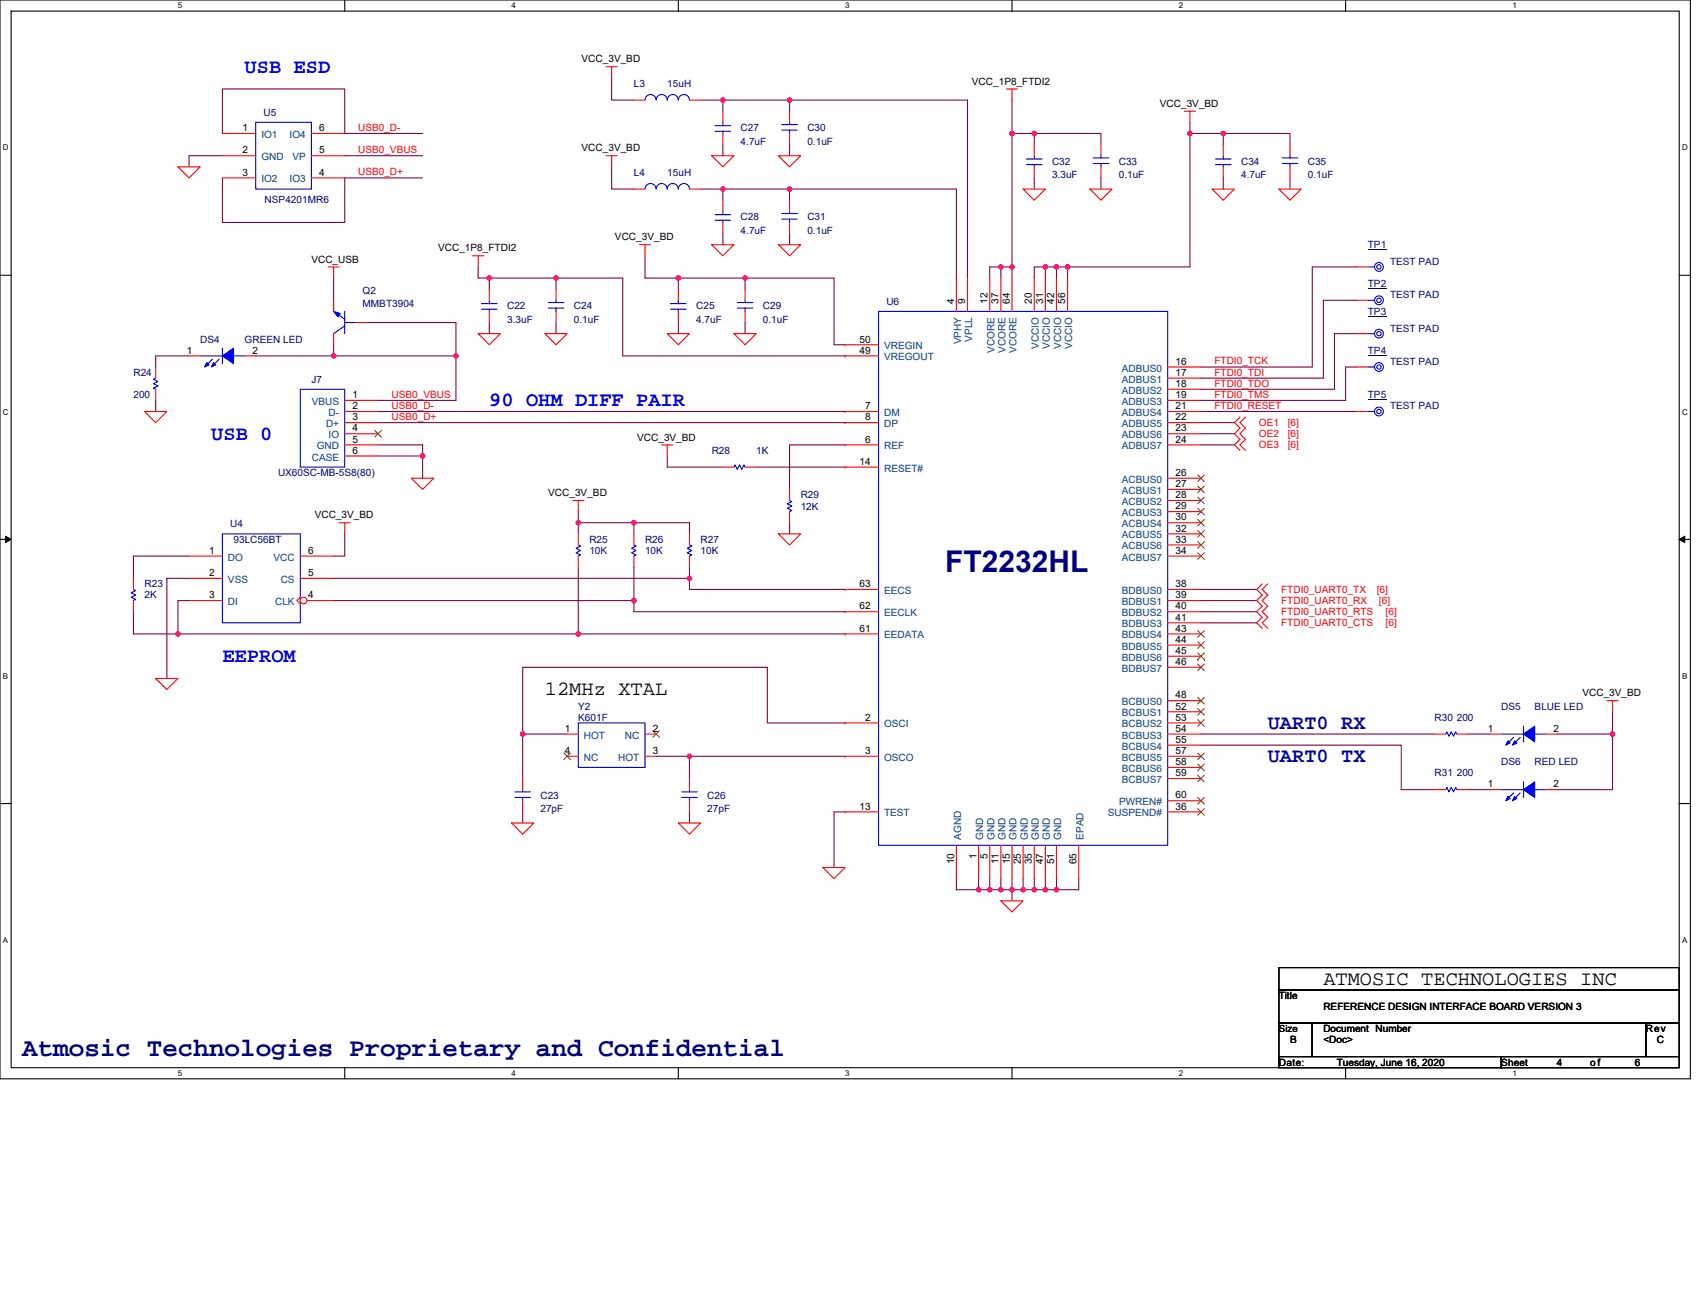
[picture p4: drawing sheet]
<svg xmlns="http://www.w3.org/2000/svg" width="279mm" height="216mm" viewBox="0 0 279 216" stroke-linecap="round" stroke-linejoin="round" font-family="sans-serif">
<path d="M0 0h278v177.4h-278zM1.8 1.8h274.3v173.8h-274.3z" fill="none" stroke="#000" stroke-width=".18"/>
<g fill="#fff">
<path d="M29.3 .2h.7v1.4h-.7z"/>
<path d="M29.3 175.7h.7v1.5h-.7z"/>
</g>
<path d="M56.7 0v1.8M56.7 175.6v1.8" fill="none" stroke="#000" stroke-width=".18"/>
<g fill="#fff">
<path d="M84.1 .2h.8v1.4h-.8z"/>
<path d="M84.1 175.7h.8v1.5h-.8z"/>
</g>
<path d="M111.6 0v1.8M111.6 175.6v1.8" fill="none" stroke="#000" stroke-width=".18"/>
<g fill="#fff">
<path d="M139 .2h.7v1.4h-.7z"/>
<path d="M139 175.7h.7v1.5h-.7z"/>
</g>
<path d="M166.4 0v1.8M166.4 175.6v1.8" fill="none" stroke="#000" stroke-width=".18"/>
<g fill="#fff">
<path d="M193.9 .2h.7v1.4h-.7z"/>
<path d="M193.9 175.7h.7v1.5h-.7z"/>
</g>
<path d="M221.3 0v1.8M221.3 175.6v1.8" fill="none" stroke="#000" stroke-width=".18"/>
<g fill="#fff">
<path d="M248.7 .2h.8v1.4h-.8z"/>
<path d="M248.7 175.7h.8v1.5h-.8z"/>
<path d="M.5 23.5h.9v1.5h-.9z"/>
<path d="M276.6 23.5h1v1.5h-1z"/>
<path d="M.5 67h.9v1.4h-.9z"/>
<path d="M276.6 67h1v1.4h-1z"/>
</g>
<path d="M0 45.3h1.8M276.1 45.3h1.9" fill="none" stroke="#000" stroke-width=".18"/>
<g fill="#fff">
<path d="M.5 110.4h.8v1.5h-.8z"/>
<path d="M276.6 110.4h.9v1.5h-.9z"/>
</g>
<path d="M0 88.7h1.8M276.1 88.7h1.9" fill="none" stroke="#000" stroke-width=".18"/>
<path d="M.9 88.2l.9 .5-.9 .5zM276.1 88.7l1-.5v1z" fill="#000"/>
<path d="M.9 88.2l.9 .5-.9 .5zM276.1 88.7l1-.5v1z" fill="none" stroke="#000" stroke-width=".16"/>
<g fill="#fff">
<path d="M.5 153.8h.8v1.5h-.8z"/>
<path d="M276.6 153.8h.9v1.5h-.9z"/>
</g>
<path d="M0 132.1h1.8M276.1 132.1h1.9M210.3 159.1h65.8v3.7h-65.8zM210.3 168.2h5.5v5.5h-5.5zM210.3 162.8h65.8v5.4h-65.8zM210.3 173.7h36.6v1.9h-36.6zM215.8 168.2h54.9v5.5h-54.9zM246.9 173.7h29.2v1.9h-29.2zM270.7 168.2h5.4v5.5h-5.4z" fill="none" stroke="#000" stroke-width=".18"/>
<g fill="none" stroke="#800040" stroke-width=".18">
<path d="M100.6 12.8v3.7h3.6M115.2 16.5h3.7M118.9 16.5v1.8M118.9 16.5h10.9v1.8M129.8 16.5h.1M129.8 16.5h29.3v29.2M166.4 16.5v5.4M36.6 21.9v-7.3h20.1v7.3h12.8M36.6 25.6h-5.5v1.8M56.7 25.6h12.8M69.5 29.3h-12.8v7.3h-20.1v-7.3M100.6 27.4v3.7h3.6"/>
<path d="M115.2 31.1h3.7v1.8M118.9 23.8v1.8M118.9 38.4v1.8M118.9 31.1h10.9v1.8M129.8 23.8v1.8M129.8 38.4v1.8M129.8 31.1h.1M129.8 31.1h27.5v14.6M166.4 21.9v22M166.4 21.9h3.7M170.1 29.3v1.8M170.1 21.9v1.9"/>
<path d="M170.1 21.9h11v1.9M181.1 29.3v1.8M195.7 21.9v22h-20.1M195.7 20.1v1.8M195.7 21.9h5.5M201.2 29.3v1.8M201.2 21.9v1.9M201.2 21.9h10.9v1.9M212.1 29.3v1.8M31.1 58.5h-5.5v1.9M42.1 58.5h12.8M54.9 45.7v3.7"/>
<path d="M54.9 56.7v1.8M54.9 58.5h20.1M60.4 53h14.6v5.5M75 58.5v7.3h-12.8M78.6 43.9v1.8h1.9M80.5 53v1.9M80.5 45.7h10.9M80.5 45.7v1.8M91.4 53v1.9M91.4 45.7v1.8M91.4 45.7h11v12.8h36.6M106.1 42.1v3.6h5.5"/>
<path d="M111.6 53v1.9M111.6 45.7v1.8M111.6 45.7h10.9M122.5 45.7h14.7v11h1.8M122.5 53v1.9M122.5 45.7v1.8M164.6 43.9h1.8M164.6 43.9h-1.8v1.8M164.6 43.9v1.8M166.4 43.9v1.8M171.9 43.9h-1.8v1.8M171.9 43.9v1.8"/>
<path d="M171.9 43.9h1.8M173.7 43.9h1.9M173.7 43.9v1.8M175.6 43.9v1.8M223.1 43.9h-7.3v16.5h-18.3M223.1 49.4h-5.5v12.8h-20.1M223.1 54.9h-3.6v9.1h-22M25.6 65.8v1.9M62.2 69.5h76.8M62.2 73.2h7.3v1.8M62.2 75h7.3M62.2 67.7h76.8"/>
<path d="M69.5 75v3.6M109.7 75v1.8h9.2M124.4 76.8h14.6M139 73.2h-9.2v7.3M197.5 67.7h25.6M197.5 69.5h5.5M197.5 71.3h5.5M197.5 73.2h5.5M223.1 60.4h-1.8v5.4h-23.8M27.4 95.1h3.7M27.4 95.1h.1M27.4 95.1v16.5"/>
<path d="M31.1 91.4h-9.2v3.7M31.1 98.8h-1.8v5.4h-7.4v-3.6M54.9 95.1h58.5M54.9 98.8h49.3M56.7 87.8v3.6h-1.8M95.1 84.1v1.9M95.1 93.3v10.9M95.1 86h9.1M95.1 86v1.8M104.2 98.8v1.8h34.8M104.2 86v1.8M104.2 86h9.2v1.8"/>
<path d="M104.2 93.3v5.5M113.4 95.1v1.8h25.6M113.4 93.3v1.8M129.8 86v1.8M197.5 96.9h9.2M197.5 98.8h9.2M29.3 104.2h65.8M95.1 104.2h43.9M139 118.9h-12.8v-9.2h-40.2v11M197.5 100.6h9.2M197.5 102.4h9.2M265.2 117v3.7"/>
<path d="M86 120.7h7.3M86 120.7v7.3M86 133.5v1.8M107.9 124.4h5.5M113.4 124.4h25.6M113.4 133.5v1.8M113.4 124.4v3.6M139 133.5h-1.8v9.1M197.5 122.5h32.9v7.3h5.5M197.5 120.7h38.4M241.4 129.8h3.7M241.4 120.7h3.7"/>
<path d="M256 120.7h9.2M265.2 120.7v9.1h-9.2M157.3 144.5v1.8h3.6M160.9 146.3h1.9M160.9 144.5v1.8M162.8 146.3h1.8M162.8 144.5v1.8M164.6 146.3h1.8M164.6 144.5v1.8M166.4 146.3h1.8M166.4 144.5v1.8M166.4 146.3v1.8"/>
<path d="M168.2 146.3h1.9M168.2 144.5v1.8M170.1 146.3h1.8M170.1 144.5v1.8M171.9 144.5v1.8M171.9 146.3h1.8M173.7 144.5v1.8M177.4 144.5v1.8h-3.7"/>
</g>
<g fill="#f0f" stroke="#f0f" stroke-width=".18">
<circle cx="113.4" cy="95.1" r=".37"/>
<circle cx="104.2" cy="98.8" r=".37"/>
<circle cx="29.3" cy="104.2" r=".37"/>
<circle cx="95.1" cy="104.2" r=".37"/>
<circle cx="69.5" cy="75" r=".37"/>
<circle cx="129.8" cy="31.1" r=".37"/>
<circle cx="118.9" cy="31.1" r=".37"/>
<circle cx="118.9" cy="16.5" r=".37"/>
<circle cx="129.8" cy="16.5" r=".37"/>
<circle cx="164.6" cy="43.9" r=".37"/>
<circle cx="170.1" cy="21.9" r=".37"/>
<circle cx="166.4" cy="43.9" r=".37"/>
<circle cx="166.4" cy="21.9" r=".37"/>
<circle cx="175.6" cy="43.9" r=".37"/>
<circle cx="173.7" cy="43.9" r=".37"/>
<circle cx="171.9" cy="43.9" r=".37"/>
<circle cx="201.2" cy="21.9" r=".37"/>
<circle cx="195.7" cy="21.9" r=".37"/>
<circle cx="160.9" cy="146.3" r=".37"/>
<circle cx="166.4" cy="146.3" r=".37"/>
<circle cx="162.8" cy="146.3" r=".37"/>
<circle cx="164.6" cy="146.3" r=".37"/>
<circle cx="170.1" cy="146.3" r=".37"/>
<circle cx="168.2" cy="146.3" r=".37"/>
<circle cx="171.9" cy="146.3" r=".37"/>
<circle cx="113.4" cy="124.4" r=".37"/>
<circle cx="85.9" cy="120.7" r=".37"/>
<circle cx="122.5" cy="45.7" r=".37"/>
<circle cx="111.6" cy="45.7" r=".37"/>
<circle cx="91.4" cy="45.7" r=".37"/>
<circle cx="80.5" cy="45.7" r=".37"/>
<circle cx="95.1" cy="85.9" r=".37"/>
<circle cx="104.2" cy="85.9" r=".37"/>
<circle cx="265.2" cy="120.7" r=".37"/>
<circle cx="173.7" cy="146.3" r=".37"/>
<circle cx="75" cy="58.5" r=".37"/>
<circle cx="54.9" cy="58.5" r=".37"/>
</g>
<g fill="none" stroke="#f00" stroke-width=".18">
<path d="M99.7 11h1.8M100.6 11v1.8M165.5 14.6h1.8M166.4 14.6v1.9M194.8 18.3h1.8M195.7 18.3v1.8M29.3 27.4h3.6l-1.8 1.9zM36.6 21.9h5.5M36.6 29.3h5.5M36.6 25.6h5.5M51.2 29.3h5.5M51.2 21.9h5.5"/>
<path d="M51.2 25.6h5.5M99.7 25.6h1.8M100.6 25.6v1.8M104.2 31.1h1.9M113.4 31.1h1.8M117 25.6h3.7l-1.8 1.8zM128 25.6h3.7l-1.9 1.8zM168.2 31.1h3.7l-1.8 1.8zM179.2 31.1h3.7l-1.8 1.8zM181.1 23.8v1.8M181.1 27.4v1.9M199.3 31.1h3.7l-1.8 1.8z"/>
<path d="M201.2 27.4v1.9M201.2 23.8v1.8M210.3 31.1h3.7l-1.9 1.8zM212.1 23.8v1.8M212.1 27.4v1.9M31.1 58.5h1.8M40.2 58.5h1.9M53.9 43.9h1.9M54.9 43.9v1.8M54.9 54.9v1.8M54.9 49.4v1.8M58.5 53h1.9"/>
<path d="M77.7 42.1h1.9M78.6 42.1v1.8M78.6 54.9h3.7l-1.8 1.8zM80.5 51.2v1.8M80.5 47.5v1.9M89.6 54.9h3.7l-1.9 1.8zM91.4 47.5v1.9M91.4 51.2v1.8M105.2 40.2h1.8M106.1 40.2v1.9M109.7 54.9h3.7l-1.8 1.8zM117 40.2h3.7l-1.8 1.9z"/>
<path d="M120.7 54.9h3.7l-1.9 1.8zM122.5 47.5v1.9M122.5 51.2v1.8M128 40.2h3.7l-1.9 1.9zM139 56.7h.1M139 58.5h.1M139 56.7h5.5M139 58.5h5.5M157.3 45.7v5.5M159.1 45.7v5.5M162.8 45.7v5.5M164.6 45.7v5.5"/>
<path d="M166.4 45.7v5.5M170.1 45.7v5.5M171.9 45.7v5.5M173.7 45.7v5.5M175.6 45.7v5.5M223.1 43.9h1.8M223.1 49.4h1.8M223.1 54.9h1.8M23.8 67.7h3.6l-1.8 1.8zM25.6 64v1.8M25.6 60.4v1.8M56.7 65.8h5.5"/>
<path d="M56.7 67.7h5.5M56.7 69.5h5.5M56.7 71.3h5.5M56.7 73.2h5.5M56.7 75h5.5M67.7 78.6h3.6l-1.8 1.9zM108.8 73.2h1.8M109.7 73.2v1.8M118.9 76.8h1.8M122.5 76.8h1.9M139 67.7h.1M139 69.5h.1"/>
<path d="M139 73.2h.1M139 76.8h.1M139 67.7h5.5M139 69.5h5.5M139 73.2h5.5M139 76.8h5.5M192 60.4h5.5M192 62.2h5.5M192 64h5.5M192 65.8h5.5M192 67.7h5.5M192 69.5h5.5"/>
<path d="M192 71.3h5.5M192 73.2h5.5M192 78.6h5.5M203.9 68.6l-.9 .9 .9 .9-.9 .9 .9 .9-.9 1 .9 .9M204.8 68.6l-.9 .9 .9 .9-.9 .9 .9 .9-.9 1 .9 .9M223.1 60.4h1.8M31.1 91.4h5.5M31.1 95.1h5.5M31.1 98.8h5.5M49.4 98.2l-.6 .6 .6 .5M55.8 86h1.8M56.7 86v1.8"/>
<path d="M94.2 82.3h1.8M95.1 82.3v1.8M95.1 87.8v1.8M95.1 91.4v1.9M104.2 87.8v1.8M104.2 91.4v1.9M113.4 87.8v1.8M113.4 91.4v1.9M128 87.8h3.7l-1.9 1.8zM139 96.9h.1M139 96.9h5.5M192 80.5h5.5"/>
<path d="M192 82.3h5.5M192 84.1h5.5M192 86h5.5M192 87.8h5.5M192 89.6h5.5M192 91.4h5.5M192 96.9h5.5M192 98.8h5.5M207.6 96l-.9 .9 .9 .9-.9 1 .9 .9-.9 .9 .9 .9-.9 .9 .9 .9M208.5 96l-.9 .9 .9 .9-.9 1 .9 .9-.9 .9 .9 .9-.9 .9 .9 .9M25.6 111.6h3.7l-1.9 1.8zM139 100.6h.1"/>
<path d="M139 104.2h.1M139 118.9h.1M139 100.6h5.5M139 104.2h5.5M139 118.9h5.5M192 100.6h5.5M192 102.4h5.5M192 104.2h5.5M192 106.1h5.5M192 107.9h5.5M192 109.7h5.5M192 115.2h5.5"/>
<path d="M192 117h5.5M192 118.9h5.5M264.3 115.2h1.8M265.2 115.2v1.8M84.1 135.3h3.7l-1.8 1.9zM93.3 120.7h1.8M93.3 124.4h1.8M106.1 120.7h1.8M106.1 124.4h1.8M111.6 135.3h3.6l-1.8 1.9zM113.4 128v1.8M113.4 131.7v1.8"/>
<path d="M139 124.4h.1M139 133.5h.1M139 124.4h5.5M139 133.5h5.5M157.3 139v5.5M160.9 139v5.5M162.8 139v5.5M164.6 139v5.5M166.4 139v5.5M168.2 139v5.5M170.1 139v5.5M171.9 139v5.5"/>
<path d="M173.7 139v5.5M177.4 139v5.5M192 120.7h5.5M192 122.5h5.5M192 124.4h5.5M192 126.2h5.5M192 128h5.5M192 131.7h5.5M192 133.5h5.5M235.9 129.8h1.8M235.9 120.7h1.8M239.6 129.8h1.8"/>
<path d="M239.6 120.7h1.8M245.1 129.8h1.8M254.2 129.8h1.8M135.3 142.6h3.7l-1.8 1.9zM164.6 148.1h3.6l-1.8 1.9z"/>
</g>
<g fill="none" stroke="#00f" stroke-width=".18">
<path d="M42.1 20.1h9.1v11h-9.1zM113.4 31.1a.91 .91 0 0 0-.9-.9 .91 .91 0 0 0-.9 .9 .91 .91 0 0 0-1-.9 .91 .91 0 0 0-.9 .9 .91 .91 0 0 0-.9-.9 .91 .91 0 0 0-.9 .9 .91 .91 0 0 0-.9-.9 .91 .91 0 0 0-.9 .9M179.8 26.9h2.5M179.8 26h2.5M181.1 25.6v.4M181.1 26.9v.5M199.9 26.1h2.6M199.9 27.1h2.6M201.2 27.1v.3M201.2 25.6v.5M210.9 26.9h2.5M210.9 26h2.5"/>
<path d="M212.1 25.6v.4M212.1 26.9v.5M32.9 58.5h3.7M34.9 59.1l-1.1 1.1M36 59.1l-1.1 1.1M36.6 57.2v2.6M38.4 58.5h1.8M54.9 51.2l1.8 1.3M56.7 53.6l-1.8 1.3M56.7 51.2v3.7M56.7 53h1.8M79.2 49.9h2.5"/>
<path d="M79.2 50.8h2.5M80.5 50.8v.4M80.5 49.4v.5M90.2 50.7h2.5M90.2 49.7h2.5M91.4 49.4v.3M91.4 50.7v.5M121.2 50.7h2.6M121.2 49.7h2.6M122.5 49.4v.3M122.5 50.7v.5M144.5 51.2h47.5v87.8h-47.5z"/>
<path d="M224.9 43.9h1.1M224.9 49.4h1.1M224.9 54.9h1.1M25.6 62.2l-.4 .2 .8 .3-.8 .4 .8 .4-.8 .3 .4 .2M49.4 64h7.3v12.8h-7.3zM120.7 76.8l.2-.4 .3 .8 .4-.8 .4 .8 .3-.8 .2 .4M224.9 60.4h1.1M36.6 87.8h12.8v14.6h-12.8zM95.1 89.6l.4 .2-.8 .4 .8 .3-.8 .4 .8 .4-.4 .1M104.2 89.6l.4 .2-.7 .4 .7 .3-.7 .4 .7 .4-.4 .1M113.4 89.6l.4 .2-.8 .4 .8 .3-.8 .4 .8 .4-.4 .1M95.1 118.9h11v7.3h-11z"/>
<path d="M112.1 131.1h2.6M112.1 130.2h2.6M113.4 129.8v.4M113.4 131.1v.6M237.7 129.8l.2-.3 .4 .7 .4-.7 .3 .7 .4-.7 .2 .3M237.7 120.7l.2-.4 .4 .8 .4-.8 .3 .8 .4-.8 .2 .4M246.9 129.8h3.6M248.9 130.4l-1.1 1.1M250 130.4l-1.1 1.1M250.5 128.6v2.5M252.4 129.8h1.8"/>
<circle cx="226.8" cy="43.9" r=".37"/>
<circle cx="226.8" cy="49.4" r=".37"/>
<circle cx="226.8" cy="54.9" r=".37"/>
<circle cx="226.8" cy="49.4" r=".73"/>
<circle cx="226.8" cy="43.9" r=".73"/>
<circle cx="226.8" cy="54.9" r=".73"/>
<circle cx="226.8" cy="60.3" r=".37"/>
<circle cx="226.8" cy="60.3" r=".73"/>
</g>
<g fill="#00f" stroke="#00f" stroke-width=".18">
<path d="M54.9 51.2l1.1 .4-.4 .5z" fill-rule="evenodd"/>
<path d="M250.5 129.8l1.9-1.2v2.5z" fill-rule="evenodd"/>
<path d="M248 130.9l.3 .4-.7 .4z" fill-rule="evenodd"/>
<path d="M249.1 130.9l.3 .4-.7 .4z" fill-rule="evenodd"/>
<path d="M36.6 58.5l1.8-1.3v2.6z" fill-rule="evenodd"/>
<path d="M34 59.6l.4 .4-.8 .4z" fill-rule="evenodd"/>
<path d="M35.1 59.6l.4 .4-.8 .4z" fill-rule="evenodd"/>
</g>
<g fill="none" stroke="#804000" stroke-width=".16">
<path d="M61.6 70.8l1.1 1.1M62.7 70.8l-1.1 1.1M197 78.1l1.1 1.1M197 79.9l1.1 1.1M198.1 78.1l-1.1 1.1M198.1 79.9l-1.1 1.1M197 81.7l1.1 1.1M197 83.6l1.1 1.1M197 85.4l1.1 1.1M197 87.2l1.1 1.1M197 89.1l1.1 1.1M197 90.9l1.1 1.1"/>
<path d="M198.1 81.7l-1.1 1.1M198.1 83.6l-1.1 1.1M198.1 85.4l-1.1 1.1M198.1 87.2l-1.1 1.1M198.1 89.1l-1.1 1.1M198.1 90.9l-1.1 1.1M197 108.5h.1M197 103.7l1.1 1.1M197 105.5l1.1 1.1M197 109.2l1.1 1.1M197 114.7l1.1 1.1M197 116.5l1.1 1.1"/>
<path d="M197 118.3l1.1 1.1M197 107.4l1.1 1.1M198.1 103.7l-1.1 1.1M198.1 105.5l-1.1 1.1M198.1 109.2l-1.1 1.1M198.1 114.7l-1.1 1.1M198.1 116.5l-1.1 1.1M198.1 118.3l-1.1 1.1M198.1 107.4l-1.1 1.1M198.1 108.5h.1M92.7 123.8l1.1 1.1M93.8 123.8l-1.1 1.1"/>
<path d="M107.4 120.2l1.1 1.1M108.4 120.2l-1.1 1.1M197 123.8l1.1 1.1M197 125.6l1.1 1.1M197 127.5l1.1 1.1M197 131.1l1.1 1.1M197 133l1.1 1.1M198.1 123.8l-1.1 1.1M198.1 125.6l-1.1 1.1M198.1 127.5l-1.1 1.1M198.1 131.1l-1.1 1.1M198.1 133l-1.1 1.1"/>
</g>
<path d="M224.9 41h3.1M224.9 47.4h3.1M224.9 52h3.1M224.9 58.4h3.1" fill="none" stroke="#000080" stroke-width=".16"/>
<circle cx="49.9" cy="98.8" r=".54" fill="#fff" stroke="#f00" stroke-width=".18"/>
<g fill="none" stroke="#f00" stroke-width=".18">
<path d="M104.2 16.5h1.9M113.4 16.5h1.8M118.9 18.3v1.8M129.8 18.3v1.8M118.9 36.6v1.8M118.9 32.9v1.8M118.9 21.9v1.9M129.8 21.9v1.9M129.8 32.9v1.8M129.8 36.6v1.8M170.1 27.4v1.9M170.1 23.8v1.8"/>
<path d="M111.6 51.2v1.8M111.6 47.5v1.9M223.1 67.7h1.8M21.9 95.1v1.8M21.9 98.8v1.8M49.4 95.1h5.5M49.4 91.4h5.5M50.5 98.8h4.4M129.8 80.5v1.8M129.8 84.1v1.9M86 128v1.8M86 131.7v1.8"/>
<path d="M245.1 120.7h1.8M254.2 120.7h1.8"/>
</g>
<g fill="none" stroke="#00f" stroke-width=".18">
<path d="M106.1 16.5a.91 .91 0 0 1 .9-1 .91 .91 0 0 1 .9 1 .91 .91 0 0 1 .9-1 .91 .91 0 0 1 .9 1 .91 .91 0 0 1 .9-1 .91 .91 0 0 1 1 1 .91 .91 0 0 1 .9-1 .91 .91 0 0 1 .9 1M117.6 35.3h2.6M117.6 36.2h2.6M117.6 20.7h2.6M117.6 21.6h2.6M118.9 36.2v.4M118.9 34.7v.6M118.9 21.6v.3M118.9 20.1v.6M128.6 21.4h2.5M128.6 20.5h2.5M128.6 36h2.5"/>
<path d="M128.6 35.1h2.5M129.8 20.1v.4M129.8 21.4v.5M129.8 34.7v.4M129.8 36v.6M168.8 26.1h2.6M168.8 27.1h2.6M170.1 27.1v.3M170.1 25.6v.5M110.3 49.9h2.5M110.3 50.8h2.5M111.6 50.8v.4"/>
<path d="M111.6 49.4v.5M224.9 67.7h1.1M21.9 96.9l.4 .2-.7 .4 .7 .3-.7 .4 .7 .4-.4 .2M129.8 82.3l.4 .2-.7 .3 .7 .4-.7 .4 .7 .3-.4 .2M250.5 119.4v2.6M84.7 131.1h2.5M84.7 130.2h2.5M86 129.8v.4M86 131.1v.6M246.9 120.7h3.6M248.9 121.2l-1.1 1.1M250 121.2l-1.1 1.1"/>
<path d="M252.4 120.7h1.8"/>
<circle cx="226.8" cy="67.7" r=".37"/>
<circle cx="226.8" cy="67.7" r=".73"/>
</g>
<path d="M224.9 65.7h3.1" fill="none" stroke="#000080" stroke-width=".16"/>
<g fill="#00f" stroke="#00f" stroke-width=".18">
<path d="M250.5 120.7l1.9-1.3v2.6z" fill-rule="evenodd"/>
<path d="M248 121.8l.3 .4-.7 .3z" fill-rule="evenodd"/>
<path d="M249.1 121.8l.3 .4-.7 .3z" fill-rule="evenodd"/>
</g>
<g fill="#f0f" stroke="#f0f" stroke-width=".18">
<circle cx="113.4" cy="95.1" r=".37"/>
<circle cx="104.2" cy="98.8" r=".37"/>
<circle cx="29.3" cy="104.2" r=".37"/>
<circle cx="95.1" cy="104.2" r=".37"/>
<circle cx="69.5" cy="75" r=".37"/>
<circle cx="129.8" cy="31.1" r=".37"/>
<circle cx="118.9" cy="31.1" r=".37"/>
<circle cx="118.9" cy="16.5" r=".37"/>
<circle cx="129.8" cy="16.5" r=".37"/>
<circle cx="164.6" cy="43.9" r=".37"/>
<circle cx="170.1" cy="21.9" r=".37"/>
<circle cx="166.4" cy="43.9" r=".37"/>
<circle cx="166.4" cy="21.9" r=".37"/>
<circle cx="175.6" cy="43.9" r=".37"/>
<circle cx="173.7" cy="43.9" r=".37"/>
<circle cx="171.9" cy="43.9" r=".37"/>
<circle cx="201.2" cy="21.9" r=".37"/>
<circle cx="195.7" cy="21.9" r=".37"/>
<circle cx="160.9" cy="146.3" r=".37"/>
<circle cx="166.4" cy="146.3" r=".37"/>
<circle cx="162.8" cy="146.3" r=".37"/>
<circle cx="164.6" cy="146.3" r=".37"/>
<circle cx="170.1" cy="146.3" r=".37"/>
<circle cx="168.2" cy="146.3" r=".37"/>
<circle cx="171.9" cy="146.3" r=".37"/>
<circle cx="113.4" cy="124.4" r=".37"/>
<circle cx="85.9" cy="120.7" r=".37"/>
<circle cx="122.5" cy="45.7" r=".37"/>
<circle cx="111.6" cy="45.7" r=".37"/>
<circle cx="91.4" cy="45.7" r=".37"/>
<circle cx="80.5" cy="45.7" r=".37"/>
<circle cx="95.1" cy="85.9" r=".37"/>
<circle cx="104.2" cy="85.9" r=".37"/>
<circle cx="265.2" cy="120.7" r=".37"/>
<circle cx="173.7" cy="146.3" r=".37"/>
<circle cx="75" cy="58.5" r=".37"/>
<circle cx="54.9" cy="58.5" r=".37"/>
</g>
<text font-size="4.9" fill="#000080" x="155.4" y="94.1">FT2232HL</text>
<text font-size="4.3" fill="#000080" x="3.7" y="173.6">Atmosic Technologies Proprietary and Confidential</text>
<g font-size="3.3" fill="#00f">
<text x="40.2" y="11.9">USB ESD</text>
<text x="80.5" y="66.8">90 OHM DIFF PAIR</text>
<text x="34.7" y="72.3">USB 0</text>
<text x="36.6" y="108.9">EEPROM</text>
</g>
<g font-size="3.3">
<text x="89.6" y="114.3">12MHz XTAL</text>
<text x="217.6" y="161.9">ATMOSIC TECHNOLOGIES INC</text>
</g>
<g font-size="3.3" fill="#0000a0">
<text x="208.5" y="119.8">UART0 RX</text>
<text x="208.5" y="125.3">UART0 TX</text>
</g>
<g font-size="1.6">
<text x="95.6" y="10.3">VCC_3V_BD</text>
<text x="159.8" y="13.9">VCC_1P8_FTDI2</text>
<text x="190.7" y="17.6">VCC_3V_BD</text>
<text x="39.9" y="21.6">1</text>
<text x="52.5" y="21.6">6</text>
<text x="39.9" y="28.9">3</text>
<text x="39.9" y="25.2">2</text>
<text x="52.5" y="25.2">5</text>
<text x="52.5" y="28.9">4</text>
<text x="95.6" y="24.9">VCC_3V_BD</text>
<text x="72.1" y="41.4">VCC_1P8_FTDI2</text>
<text x="101.1" y="39.5">VCC_3V_BD</text>
<text x="51.2" y="43.2">VCC_USB</text>
<text x="156.9" y="49.9" transform="rotate(-90 156.9 49.9)">4</text>
<text x="158.7" y="49.9" transform="rotate(-90 158.7 49.9)">9</text>
<text x="162.4" y="49.9" transform="rotate(-90 162.4 49.9)">12</text>
<text x="164.2" y="49.9" transform="rotate(-90 164.2 49.9)">37</text>
<text x="166" y="49.9" transform="rotate(-90 166 49.9)">64</text>
<text x="169.7" y="49.9" transform="rotate(-90 169.7 49.9)">20</text>
<text x="171.5" y="49.9" transform="rotate(-90 171.5 49.9)">31</text>
<text x="173.4" y="49.9" transform="rotate(-90 173.4 49.9)">42</text>
<text x="175.2" y="49.9" transform="rotate(-90 175.2 49.9)">56</text>
<text x="30.7" y="58.1">1</text>
<text x="41.5" y="58.1">2</text>
<text x="141.4" y="56.3">50</text>
<text x="141.4" y="58.1">49</text>
<text x="193.3" y="60">16</text>
<text x="58" y="65.5">1</text>
<text x="193.3" y="61.8">17</text>
<text x="193.3" y="63.6">18</text>
<text x="193.3" y="65.5">19</text>
<text x="58" y="67.3">2</text>
<text x="58" y="70.9">4</text>
<text x="58" y="69.1">3</text>
<text x="142.3" y="67.3">7</text>
<text x="142.3" y="69.1">8</text>
<text x="193.3" y="67.3">21</text>
<text x="193.3" y="69.1">22</text>
<text x="193.3" y="70.9">23</text>
<text x="58" y="74.6">6</text>
<text x="58" y="72.8">5</text>
<text x="104.8" y="72.4">VCC_3V_BD</text>
<text x="141.4" y="76.4">14</text>
<text x="142.3" y="72.8">6</text>
<text x="193.3" y="72.8">24</text>
<text x="90.2" y="81.6">VCC_3V_BD</text>
<text x="193.3" y="78.3">26</text>
<text x="193.3" y="80.1">27</text>
<text x="193.3" y="81.9">28</text>
<text x="193.3" y="83.8">29</text>
<text x="51.8" y="85.2">VCC_3V_BD</text>
<text x="193.3" y="85.6">30</text>
<text x="193.3" y="87.4">32</text>
<text x="193.3" y="89.2">33</text>
<text x="34.4" y="91.1">1</text>
<text x="34.4" y="94.7">2</text>
<text x="50.7" y="91.1">6</text>
<text x="50.7" y="94.7">5</text>
<text x="193.3" y="91.1">34</text>
<text x="34.4" y="98.4">3</text>
<text x="50.7" y="98.4">4</text>
<text x="141.4" y="96.6">63</text>
<text x="141.4" y="100.2">62</text>
<text x="193.3" y="96.6">38</text>
<text x="193.3" y="98.4">39</text>
<text x="193.3" y="100.2">40</text>
<text x="141.4" y="103.9">61</text>
<text x="193.3" y="102">41</text>
<text x="193.3" y="103.9">43</text>
<text x="193.3" y="105.7">44</text>
<text x="193.3" y="107.5">45</text>
<text x="193.3" y="109.4">46</text>
<text x="142.3" y="118.5">2</text>
<text x="193.3" y="114.8">48</text>
<text x="193.3" y="116.7">52</text>
<text x="193.3" y="118.5">53</text>
<text x="260.2" y="114.5">VCC_3V_BD</text>
<text x="92.9" y="120.3">1</text>
<text x="92.9" y="124">4</text>
<text x="107.4" y="120.3">2</text>
<text x="107.4" y="124">3</text>
<text x="142.3" y="124">3</text>
<text x="193.3" y="120.3">54</text>
<text x="193.3" y="122.2">55</text>
<text x="193.3" y="124">57</text>
<text x="193.3" y="125.8">58</text>
<text x="244.7" y="120.3">1</text>
<text x="255.5" y="120.3">2</text>
<text x="193.3" y="127.6">59</text>
<text x="193.3" y="131.3">60</text>
<text x="244.7" y="129.5">1</text>
<text x="255.5" y="129.5">2</text>
<text x="141.4" y="133.1">13</text>
<text x="193.3" y="133.1">36</text>
<text x="156.9" y="142.1" transform="rotate(-90 156.9 142.1)">10</text>
<text x="160.6" y="141.2" transform="rotate(-90 160.6 141.2)">1</text>
<text x="162.4" y="141.2" transform="rotate(-90 162.4 141.2)">5</text>
<text x="164.2" y="142.1" transform="rotate(-90 164.2 142.1)">11</text>
<text x="166" y="142.1" transform="rotate(-90 166 142.1)">15</text>
<text x="167.9" y="142.1" transform="rotate(-90 167.9 142.1)">25</text>
<text x="169.7" y="142.1" transform="rotate(-90 169.7 142.1)">35</text>
<text x="171.5" y="142.1" transform="rotate(-90 171.5 142.1)">47</text>
<text x="173.4" y="142.1" transform="rotate(-90 173.4 142.1)">51</text>
<text x="177" y="142.1" transform="rotate(-90 177 142.1)">65</text>
<text x="210.3" y="164.2">Title</text>
<text x="217.6" y="166.1">REFERENCE DESIGN INTERFACE BOARD VERSION 3</text>
<text x="210.3" y="169.7">Size</text>
<text x="212.1" y="171.6">B</text>
<text x="217.6" y="169.7">Document Number</text>
<text x="217.6" y="171.6">&lt;Doc&gt;</text>
<text x="270.7" y="169.7">Rev</text>
<text x="272.5" y="171.6">C</text>
<text x="210.3" y="175.2">Date:</text>
<text x="219.8" y="175.2">Tuesday, June 16, 2020</text>
<text x="246.9" y="175.2">Sheet</text>
<text x="256" y="175.2">4</text>
<text x="261.5" y="175.2">of</text>
<text x="268.8" y="175.2">6</text>
</g>
<g font-size="1.6" fill="#000080">
<text x="104.2" y="14.3">L3</text>
<text x="109.7" y="14.3">15uH</text>
<text x="43.3" y="19">U5</text>
<text x="121.8" y="21.6">C27</text>
<text x="121.8" y="23.8">4.7uF</text>
<text x="132.8" y="21.6">C30</text>
<text x="132.8" y="23.8">0.1uF</text>
<text x="104.2" y="28.9">L4</text>
<text x="109.7" y="28.9">15uH</text>
<text x="173" y="27.1">C32</text>
<text x="173" y="29.3">3.3uF</text>
<text x="184" y="27.1">C33</text>
<text x="184" y="29.3">0.1uF</text>
<text x="204.1" y="27.1">C34</text>
<text x="204.1" y="29.3">4.7uF</text>
<text x="215.1" y="27.1">C35</text>
<text x="215.1" y="29.3">0.1uF</text>
<text x="43.5" y="33.3">NSP4201MR6</text>
<text x="121.8" y="36.2">C28</text>
<text x="121.8" y="38.4">4.7uF</text>
<text x="132.8" y="36.2">C31</text>
<text x="132.8" y="38.4">0.1uF</text>
<text x="224.9" y="40.8">TP1</text>
<text x="224.9" y="47.2">TP2</text>
<text x="228.6" y="43.5">TEST PAD</text>
<text x="59.6" y="48.3">Q2</text>
<text x="59.6" y="50.5">MMBT3904</text>
<text x="83.4" y="50.9">C22</text>
<text x="83.4" y="53.1">3.3uF</text>
<text x="94.4" y="50.9">C24</text>
<text x="94.4" y="53.1">0.1uF</text>
<text x="114.5" y="50.9">C25</text>
<text x="114.5" y="53.1">4.7uF</text>
<text x="125.5" y="50.9">C29</text>
<text x="125.5" y="53.1">0.1uF</text>
<text x="145.8" y="50.1">U6</text>
<text x="224.9" y="51.8">TP3</text>
<text x="228.6" y="49">TEST PAD</text>
<text x="32.9" y="56.3">DS4</text>
<text x="40.2" y="56.3">GREEN LED</text>
<text x="224.9" y="58.2">TP4</text>
<text x="228.6" y="54.5">TEST PAD</text>
<text x="21.9" y="61.8">R24</text>
<text x="21.9" y="65.5">200</text>
<text x="51.2" y="62.9">J7</text>
<text x="224.9" y="65.5">TP5</text>
<text x="228.6" y="60">TEST PAD</text>
<text x="228.6" y="67.3">TEST PAD</text>
<text x="117" y="74.6">R28</text>
<text x="124.4" y="74.6">1K</text>
<text x="45.7" y="78.3">UX60SC-MB-5S8(80)</text>
<text x="131.7" y="82">R29</text>
<text x="131.7" y="83.8">12K</text>
<text x="37.9" y="86.7">U4</text>
<text x="38.4" y="89.3">93LC56BT</text>
<text x="96.9" y="89.3">R25</text>
<text x="106.1" y="89.3">R26</text>
<text x="115.2" y="89.3">R27</text>
<text x="96.9" y="91.1">10K</text>
<text x="106.1" y="91.1">10K</text>
<text x="115.2" y="91.1">10K</text>
<text x="23.8" y="96.6">R23</text>
<text x="23.8" y="98.4">2K</text>
<text x="95.1" y="116.7">Y2</text>
<text x="95.1" y="118.5">K601F</text>
<text x="235.9" y="118.5">R30 200</text>
<text x="246.9" y="116.7">DS5</text>
<text x="252.4" y="116.7">BLUE LED</text>
<text x="246.9" y="125.8">DS6</text>
<text x="252.4" y="125.8">RED LED</text>
<text x="88.9" y="131.3">C23</text>
<text x="116.3" y="131.3">C26</text>
<text x="235.9" y="127.7">R31 200</text>
<text x="88.9" y="133.5">27pF</text>
<text x="116.3" y="133.5">27pF</text>
</g>
<g font-size="1.6" fill="#004080">
<text x="43" y="22.7">IO1</text>
<text x="47.6" y="22.7">IO4</text>
<text x="43" y="26.3">GND</text>
<text x="48.1" y="26.3">VP</text>
<text x="43" y="30">IO2</text>
<text x="47.6" y="30">IO3</text>
<text x="145.4" y="57.4">VREGIN</text>
<text x="145.4" y="59.3">VREGOUT</text>
<text x="158" y="56.6" transform="rotate(-90 158 56.6)">VPHY</text>
<text x="159.9" y="56.2" transform="rotate(-90 159.9 56.2)">VPLL</text>
<text x="163.5" y="58" transform="rotate(-90 163.5 58)">VCORE</text>
<text x="165.4" y="58" transform="rotate(-90 165.4 58)">VCORE</text>
<text x="167.2" y="58" transform="rotate(-90 167.2 58)">VCORE</text>
<text x="170.8" y="57.4" transform="rotate(-90 170.8 57.4)">VCCIO</text>
<text x="172.7" y="57.4" transform="rotate(-90 172.7 57.4)">VCCIO</text>
<text x="174.5" y="57.4" transform="rotate(-90 174.5 57.4)">VCCIO</text>
<text x="176.3" y="57.4" transform="rotate(-90 176.3 57.4)">VCCIO</text>
<text x="184.5" y="61.1">ADBUS0</text>
<text x="184.5" y="62.9">ADBUS1</text>
<text x="184.5" y="64.8">ADBUS2</text>
<text x="51.3" y="66.6">VBUS</text>
<text x="53.6" y="70.2">D+</text>
<text x="54" y="68.4">D-</text>
<text x="145.4" y="68.4">DM</text>
<text x="145.4" y="70.2">DP</text>
<text x="184.5" y="66.6">ADBUS3</text>
<text x="184.5" y="68.4">ADBUS4</text>
<text x="184.5" y="70.2">ADBUS5</text>
<text x="51.3" y="75.7">CASE</text>
<text x="52.1" y="73.9">GND</text>
<text x="54" y="72.1">IO</text>
<text x="145.4" y="73.9">REF</text>
<text x="145.4" y="77.6">RESET#</text>
<text x="184.5" y="72.1">ADBUS6</text>
<text x="184.5" y="73.9">ADBUS7</text>
<text x="184.5" y="79.4">ACBUS0</text>
<text x="184.5" y="81.2">ACBUS1</text>
<text x="184.5" y="83">ACBUS2</text>
<text x="184.5" y="84.9">ACBUS3</text>
<text x="184.5" y="86.7">ACBUS4</text>
<text x="184.5" y="88.5">ACBUS5</text>
<text x="37.5" y="92.2">DO</text>
<text x="37.5" y="95.8">VSS</text>
<text x="45" y="92.2">VCC</text>
<text x="46.2" y="95.8">CS</text>
<text x="184.5" y="90.4">ACBUS6</text>
<text x="184.5" y="92.2">ACBUS7</text>
<text x="37.5" y="99.5">DI</text>
<text x="45.2" y="99.5">CLK</text>
<text x="145.4" y="97.7">EECS</text>
<text x="145.4" y="101.3">EECLK</text>
<text x="184.5" y="97.7">BDBUS0</text>
<text x="184.5" y="99.5">BDBUS1</text>
<text x="184.5" y="101.3">BDBUS2</text>
<text x="145.4" y="105">EEDATA</text>
<text x="184.5" y="103.2">BDBUS3</text>
<text x="184.5" y="105">BDBUS4</text>
<text x="184.5" y="106.8">BDBUS5</text>
<text x="184.5" y="108.6">BDBUS6</text>
<text x="184.5" y="110.5">BDBUS7</text>
<text x="145.4" y="119.6">OSCI</text>
<text x="184.5" y="116">BCBUS0</text>
<text x="184.5" y="117.8">BCBUS1</text>
<text x="184.5" y="119.6">BCBUS2</text>
<text x="96" y="121.4">HOT</text>
<text x="96" y="125.1">NC</text>
<text x="101.7" y="125.1">HOT</text>
<text x="102.8" y="121.4">NC</text>
<text x="145.4" y="125.1">OSCO</text>
<text x="184.5" y="121.4">BCBUS3</text>
<text x="184.5" y="123.3">BCBUS4</text>
<text x="184.5" y="125.1">BCBUS5</text>
<text x="184.5" y="126.9">BCBUS6</text>
<text x="184.5" y="128.8">BCBUS7</text>
<text x="145.4" y="134.2">TEST</text>
<text x="182.2" y="134.2">SUSPEND#</text>
<text x="184" y="132.4">PWREN#</text>
<text x="158" y="138.1" transform="rotate(-90 158 138.1)">AGND</text>
<text x="161.7" y="138.1" transform="rotate(-90 161.7 138.1)">GND</text>
<text x="163.5" y="138.1" transform="rotate(-90 163.5 138.1)">GND</text>
<text x="165.4" y="138.1" transform="rotate(-90 165.4 138.1)">GND</text>
<text x="167.2" y="138.1" transform="rotate(-90 167.2 138.1)">GND</text>
<text x="169" y="138.1" transform="rotate(-90 169 138.1)">GND</text>
<text x="170.8" y="138.1" transform="rotate(-90 170.8 138.1)">GND</text>
<text x="172.7" y="138.1" transform="rotate(-90 172.7 138.1)">GND</text>
<text x="174.5" y="138.1" transform="rotate(-90 174.5 138.1)">GND</text>
<text x="178.2" y="138.1" transform="rotate(-90 178.2 138.1)">EPAD</text>
</g>
<g font-size="1.6" fill="#f00">
<text x="58.9" y="21.5">USB0_D-</text>
<text x="58.9" y="25.2">USB0_VBUS</text>
<text x="58.9" y="28.8">USB0_D+</text>
<text x="199.7" y="59.9">FTDI0_TCK</text>
<text x="64.4" y="65.4">USB0_VBUS</text>
<text x="199.7" y="61.7">FTDI0_TDI</text>
<text x="199.7" y="63.6">FTDI0_TDO</text>
<text x="199.7" y="65.4">FTDI0_TMS</text>
<text x="64.4" y="69.1">USB0_D+</text>
<text x="64.4" y="67.2">USB0_D-</text>
<text x="199.7" y="67.2">FTDI0_RESET</text>
<text x="207" y="70.1">OE1</text>
<text x="207" y="71.9">OE2</text>
<text x="211.8" y="70.1">[6]</text>
<text x="211.8" y="71.9">[6]</text>
<text x="207" y="73.7">OE3</text>
<text x="211.8" y="73.7">[6]</text>
<text x="210.7" y="97.5">FTDI0_UART0_TX</text>
<text x="210.7" y="99.3">FTDI0_UART0_RX</text>
<text x="210.7" y="101.2">FTDI0_UART0_RTS</text>
<text x="226.4" y="97.5">[6]</text>
<text x="226.8" y="99.3">[6]</text>
<text x="227.9" y="101.2">[6]</text>
<text x="210.7" y="103">FTDI0_UART0_CTS</text>
<text x="227.9" y="103">[6]</text>
</g>
<g font-size="1.3">
<text x="29.3" y="1.4">5</text>
<text x="84.1" y="1.4">4</text>
<text x="139" y="1.4">3</text>
<text x="193.9" y="1.4">2</text>
<text x="248.7" y="1.4">1</text>
<text x=".5" y="24.7">D</text>
<text x="276.6" y="24.7">D</text>
<text x=".5" y="68.2">C</text>
<text x="276.6" y="68.2">C</text>
<text x=".5" y="111.6">B</text>
<text x="276.6" y="111.6">B</text>
<text x=".5" y="155">A</text>
<text x="276.6" y="155">A</text>
<text x="29.3" y="176.9">5</text>
<text x="84.1" y="176.9">4</text>
<text x="139" y="176.9">3</text>
<text x="193.9" y="176.9">2</text>
<text x="248.7" y="176.9">1</text>
</g>
</svg>
